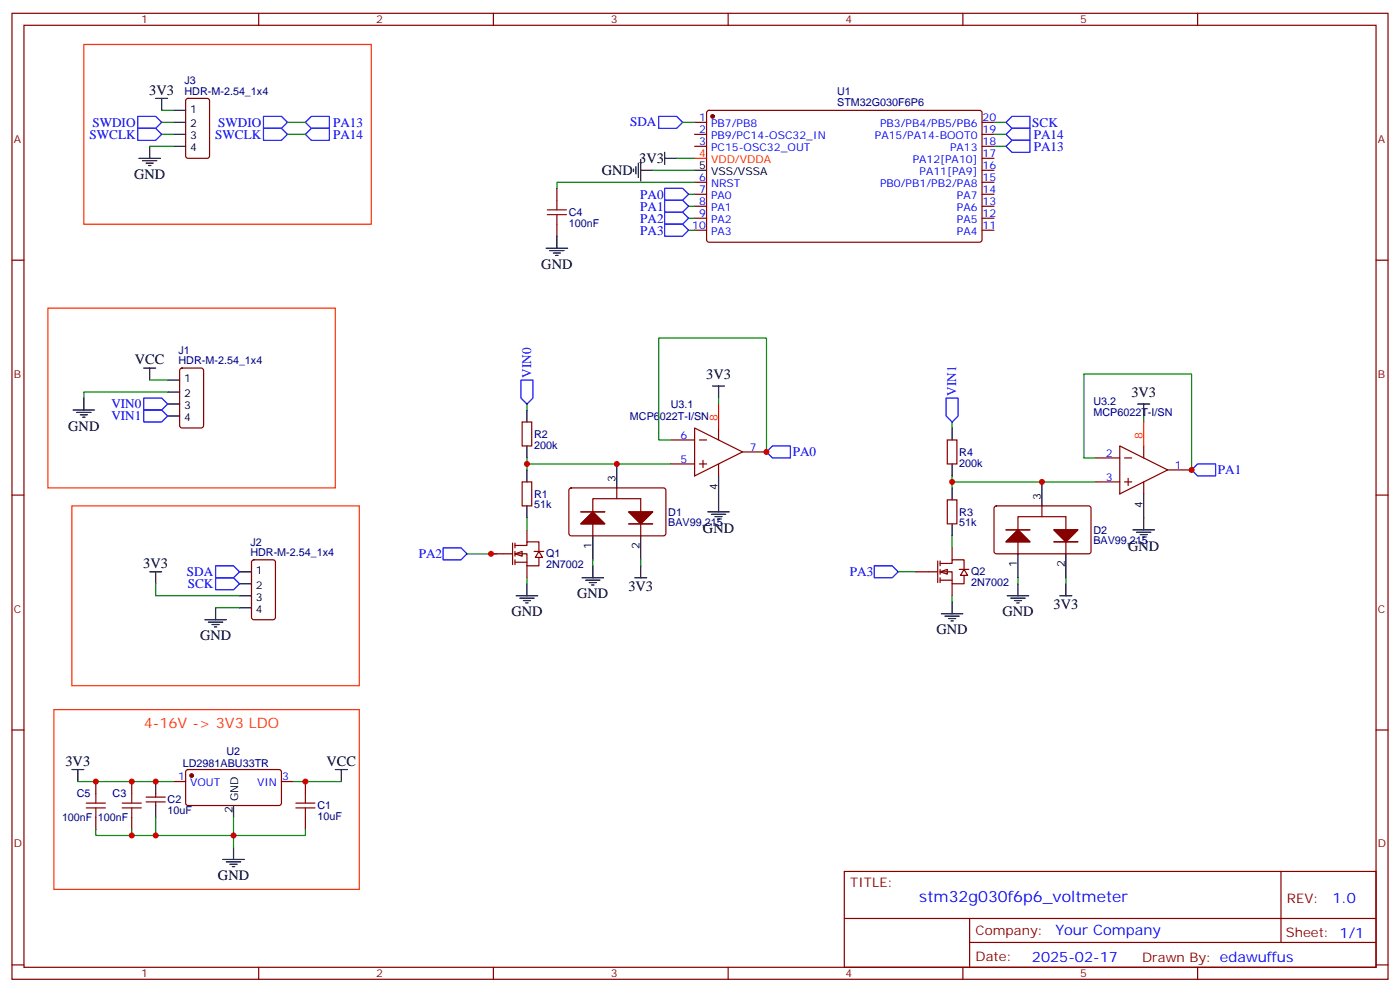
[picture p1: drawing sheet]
<svg xmlns="http://www.w3.org/2000/svg" width="412mm" height="292mm" viewBox="0 0 412 292" stroke-linecap="round" stroke-linejoin="round" font-family="sans-serif">
<g fill="none" stroke="#870000" stroke-width=".35">
<path d="M3.5 3.9h405.4v284.4h-405.4zM7.1 7.4h398.2v277.3h-398.2zM76.2 3.9v3.5M145.3 3.9v3.5M214.5 3.9v3.5M283.6 3.9v3.5M352.8 3.9v3.5M54.9 29.2l.5-.2h5.6l.7 .4v16.5l-.4 .6-5.9 .1-.7-.5v-16.4zM204.6 36h3.5M204.6 39.5h3.5M208.4 32.7l.4-.2h80l.5 .7-.1 37.7-.6 .4-80-.1-.5-.6v-37.4zM289.3 36h3.5"/>
<path d="M289.3 39.5h3.5M164 55.4v3.5M204.6 43.1h3.5M204.6 53.7h3.5M204.6 57.2h3.5M289.3 43.1h3.5M289.3 53.7h3.5M289.3 57.2h3.5M289.3 50.1h3.5M289.3 46.6h3.5M3.5 76.6h3.6M164 66v3.5"/>
<path d="M204.6 60.7h3.5M204.6 64.2h3.5M204.6 67.8h3.5M289.3 60.7h3.5M289.3 64.2h3.5M289.3 67.8h3.5M405.3 76.6h3.6M53.2 108.5l.4-.2h5.7l.6 .5 .1 16.5-.5 .6-5.9 .1-.6-.5-.1-16.5zM3.5 145.7h3.6M405.3 145.7h3.6M74.3 165l.5-.2h5.6l.7 .4v16.5l-.4 .7h-5.9l-.7-.4v-16.5zM3.5 214.9h3.6"/>
<path d="M405.3 214.9h3.6M38.8 230v3.6M43 236h5.7M43 234.6h5.7M45.9 233.6v1M45.9 236v1.1M51.2 230h3.5M54.9 226.7l.5-.2 27.1 .1 .4 .6-.1 9.5-.6 .4-27.1-.1-.4-.6v-9.2zM82.9 230h3.5M90 230v3.6M38.8 240.6v3.6M90 240.6v3.6"/>
<path d="M248.7 256.5h156.6v28.2h-156.6zM377.3 256.5v20.9M248.7 270.4h156.5M285.6 277.4h119.6M285.6 270.4v14.1M3.5 284h3.6M76.2 284.7v3.6M145.3 284.7v3.6M214.5 284.7v3.6M283.6 284.7v3.6M352.8 284.7v3.6M405.3 284h3.6"/>
</g>
<g fill="#870000" stroke="#870000" stroke-width=".35">
<circle cx="209.9" cy="34.3" r=".53"/>
<circle cx="56.4" cy="228.3" r=".53"/>
</g>
<path d="M204.6 46.6h3.5" fill="none" stroke="#f00" stroke-width=".35"/>
<g fill="none" stroke="#000" stroke-width=".35">
<path d="M45.9 29h3.5M47.6 29v3.5M51.2 32.5h3.5M51.2 36h3.5M51.2 39.5h3.5M40.9 46.6h6.4M42 47.3h4.2M43 48h2.2M43.7 48.7h.7M44.1 43.1v3.5M51.2 43.1h3.5M186.6 49.8v.7"/>
<path d="M187.3 49.1v2.1M188 48v4.2M188.7 50.1h3.6M188.7 47v6.3M195.8 46.6h3.5M195.8 44.8v3.6M204.6 50.1h3.5M160.9 73.1h6.3M161.9 73.8h4.3M163 74.5h2.1M163.7 75.2h.7M164 69.5v3.6"/>
<path d="M24.7 117.2v3.5M42.3 108.3h3.6M44.1 108.3v3.6M49.4 111.9h3.5M49.4 115.4h3.5M49.4 118.9h3.5M21.5 120.7h6.4M22.6 121.4h4.2M23.6 122.1h2.2M24.3 122.8h.7M49.4 122.4h3.5M44.1 168.3h3.5"/>
<path d="M45.9 168.3v3.5M63.5 178.9v3.5M70.6 168.3h3.5M70.6 171.8h3.5M70.6 175.4h3.5M70.6 178.9h3.5M60.3 182.4h6.4M61.4 183.1h4.2M62.4 183.8h2.2M63.1 184.5h.8M21.2 226.5h3.5M22.9 226.5v3.5"/>
<path d="M45.9 230v3.6M45.9 237.1v3.5M68.8 237.1v3.5M98.8 226.5h3.5M100.5 226.5v3.5M65.6 253h6.4M66.7 253.7h4.2M67.7 254.4h2.1M68.4 255.1h.7M68.8 249.4v3.6"/>
</g>
<g fill="none" stroke="#00f" stroke-width=".35">
<path d="M40.6 34.3h5.3l1.7 1.7-1.7 1.8h-5.3zM40.6 37.8h5.3l1.7 1.7-1.7 1.8h-5.3zM77.6 34.3h5.3l1.8 1.7-1.8 1.8h-5.3zM77.6 37.8h5.3l1.8 1.7-1.8 1.8h-5.3zM90 36l1.7-1.7h5.3v3.5h-5.3zM90 39.5l1.7-1.7h5.3v3.5h-5.3zM194 34.3h5.3l1.8 1.7-1.8 1.8h-5.3zM296.3 39.5l1.8-1.7h5.3v3.5h-5.3zM298.1 34.3h5.3v3.5h-5.3l-1.8-1.8zM195.8 55.4h5.3l1.7 1.8-1.7 1.7h-5.3zM195.8 58.9h5.3l1.7 1.8-1.7 1.8h-5.3zM298.1 41.3h5.3v3.5h-5.3l-1.8-1.7z"/>
<path d="M42.3 117.2h5.3l1.8 1.7-1.8 1.8h-5.3zM42.3 120.7h5.3l1.8 1.7-1.8 1.8h-5.3zM63.5 170.1h5.3l1.8 1.7-1.8 1.8h-5.3zM63.5 166.5h5.3l1.8 1.8-1.8 1.8h-5.3z"/>
</g>
<g fill="none" stroke="#008700" stroke-width=".35">
<path d="M47.6 32.5h3.6M47.6 36h3.6M47.6 39.5h3.6M84.7 36h5.3M84.7 39.5h5.3M201.1 36h3.5M292.8 36h3.5M292.8 39.5h3.5M44.1 43.1h7.1M192.3 50.1h12.3M199.3 46.6h5.3M202.8 57.2h1.8"/>
<path d="M204.6 53.7h-40.6v1.7M292.8 43.1h3.5M202.8 60.7h1.8M202.8 64.2h1.8M202.8 67.8h1.8M44.1 111.9h5.3M49.4 115.4h-24.7v1.8M45.9 171.8v3.6h24.7M63.5 178.9h7.1M22.9 230h28.3M86.4 230h14.1M38.8 244.2v1.7h51.2v-1.7"/>
<path d="M45.9 240.6v5.3M68.8 240.6v8.8"/>
</g>
<path d="M24.7 13.1h84.7v52.9h-84.7zM14.1 90.7h84.7v52.9h-84.7zM21.2 148.9h84.6v52.9h-84.6zM15.9 208.9h89.9v52.9h-89.9z" fill="none" stroke="#f30" stroke-width=".35"/>
<path d="M164 58.9v2.9M161.2 61.8h5.7M161.2 63.2h5.7M164 63.2v2.8M36 236.4h5.6M36 237.8h5.6M38.8 233.6v2.8M38.8 237.8v2.8M87.1 236.4h5.7M87.1 237.8h5.7M90 233.6v2.8M90 237.8v2.8" fill="none" stroke="#a10000" stroke-width=".35"/>
<path d="M167.8 143.8l.5-.2 27.4 .1 .4 .6v13l-.7 .4h-27.4l-.4-.7v-12.7z" fill="#fff" stroke="#870000" stroke-width=".35"/>
<path d="M181.7 136.6v7M174.6 157.7v7.1M188.7 157.7v7.1" fill="none" stroke="#000" stroke-width=".35"/>
<path d="M185.2 150.7h7.1l-3.6 3.5z" fill="#f0f0f0" stroke="#870000" stroke-width=".35"/>
<path d="M185.2 154.2h7.1" fill="none" stroke="#870000" stroke-width=".35"/>
<path d="M171.1 154.2l3.5-3.5 3.6 3.5z" fill="#f0f0f0" stroke="#870000" stroke-width=".35"/>
<g fill="none" stroke="#870000" stroke-width=".35">
<path d="M197.6 129.5h7M197.6 136.6h7M204.6 126l14.1 7-14.1 7.1zM206 129.5h2.1M206 136.6h2.1M207.1 135.5v2.1M211.7 126v3.5M211.7 136.6v3.5M218.7 133h7.1M171.1 150.7h7.1M174.6 157.7v-10.9h14.1v10.9M181.7 143.6v3.2"/>
<path d="M185.2 154.2h7.1"/>
</g>
<g fill="#870000" stroke="#870000" stroke-width=".35">
<path d="M171.1 154.2l3.5-3.5 3.6 3.5z"/>
<path d="M185.2 150.7h7.1l-3.6 3.5z"/>
</g>
<path d="M211.7 118.9v7.1" fill="none" stroke="#f00" stroke-width=".35"/>
<g fill="none" stroke="#000" stroke-width=".35">
<path d="M208.5 150.7h6.3M209.5 151.4h4.3M210.6 152.1h2.1M211.3 152.8h.7M211.7 140.1v10.6M333.7 156h6.4M334.8 156.7h4.2M335.8 157.4h2.2M336.5 158.1h.8M336.9 152.4v3.6M152 175.4h6.4M153.1 176.1h4.2"/>
<path d="M154.2 176.8h2.1M154.9 177.5h.7M155.2 171.8v3.6M171.4 170.1h6.4M172.5 170.8h4.2M173.6 171.5h2.1M174.3 172.2h.7M174.6 166.5v3.6M187 170.1h3.5M188.7 166.5v3.6M280.5 177.1v3.6M296.7 175.4h6.3"/>
<path d="M297.7 176.1h4.3M298.8 176.8h2.1M299.5 177.5h.7M299.9 171.8v3.6M312.2 175.4h3.5M314 171.8v3.6M277.3 180.7h6.3M278.3 181.4h4.3M279.4 182.1h2.1M280.1 182.8h.7"/>
</g>
<g fill="none" stroke="#008700" stroke-width=".35">
<path d="M155.2 118.9v1.8M211.7 117.2v1.7M155.2 134.8v1.8h42.4M155.2 136.6v1.7M197.6 129.5h-3.6v-30h31.8v33.5M280.5 124.2v1.8M322.8 134.8h-3.5v-24.7h31.7v28.2M336.9 122.4v1.8M155.2 152.4v3.6M280.5 140.1v1.8h42.3M280.5 141.9v1.7M280.5 157.7v3.6"/>
<path d="M155.2 170.1v1.7M174.6 164.8v1.7M188.7 164.8v1.7M280.5 175.4v1.7M299.9 170.1v1.7M314 170.1v1.7"/>
</g>
<path d="M153.5 111.9h3.5v5.3l-1.8 1.7-1.7-1.7zM278.7 117.2h3.5v5.2l-1.7 1.8-1.8-1.8zM225.8 133l1.7-1.7h5.3v3.5h-5.3zM351 138.3l1.8-1.7h5.3v3.5h-5.3z" fill="none" stroke="#00f" stroke-width=".35"/>
<path d="M293 149.1l.5-.2 27.4 .1 .5 .6-.1 13-.6 .4h-27.5l-.4-.7v-12.7z" fill="#fff" stroke="#870000" stroke-width=".35"/>
<path d="M306.9 141.9v7M299.9 163v7.1M314 163v7.1" fill="none" stroke="#000" stroke-width=".35"/>
<path d="M310.4 156h7.1l-3.5 3.5z" fill="#f0f0f0" stroke="#870000" stroke-width=".35"/>
<path d="M310.4 159.5h7.1" fill="none" stroke="#870000" stroke-width=".35"/>
<path d="M296.3 159.5l3.6-3.5 3.5 3.5z" fill="#f0f0f0" stroke="#870000" stroke-width=".35"/>
<g fill="none" stroke="#870000" stroke-width=".35">
<path d="M322.8 134.8h7M329.8 131.3l14.2 7-14.2 7.1zM331.3 134.8h2.1M336.9 131.3v3.5M344 138.3h7M296.3 156h7.1M306.9 148.9v3.2M310.4 159.5h7.1M322.8 141.9h7M331.3 141.9h2.1M332.3 140.8v2.1M336.9 141.9v3.5"/>
<path d="M299.9 163v-10.9h14.1v10.9M28.2 230v3.6M28.2 240.6v3.6"/>
</g>
<g fill="#870000" stroke="#870000" stroke-width=".35">
<path d="M296.3 159.5l3.6-3.5 3.5 3.5z"/>
<path d="M310.4 156h7.1l-3.5 3.5z"/>
</g>
<path d="M195.8 62.5h5.3l1.7 1.7-1.7 1.8h-5.3zM195.8 66h5.3l1.7 1.8-1.7 1.7h-5.3zM130.5 161.3h5.3l1.8 1.7-1.8 1.8h-5.3zM257.5 166.5h5.3l1.8 1.8-1.8 1.8h-5.3z" fill="none" stroke="#00f" stroke-width=".35"/>
<path d="M137.6 163h8.8M264.6 168.3h5.3M28.2 244.2v1.7h10.6" fill="none" stroke="#008700" stroke-width=".35"/>
<path d="M336.9 124.2v7.1" fill="none" stroke="#f00" stroke-width=".35"/>
<path d="M209.9 113.6h3.5M211.7 113.6v3.6M335.1 118.9h3.6M336.9 118.9v3.5M336.9 145.4v7" fill="none" stroke="#000" stroke-width=".35"/>
<path d="M25.4 236.4h5.6M25.4 237.8h5.6M28.2 233.6v2.8M28.2 237.8v2.8" fill="none" stroke="#a10000" stroke-width=".35"/>
<g fill="#fff" stroke="#870000" stroke-width=".35">
<path d="M151.7 163l2.1-.7v1.4z"/>
<path d="M158.7 162.3l1.1 1.8h-2.1z"/>
</g>
<path d="M151 159.8v6.4M151.7 159.8v1.5M155.2 156v3.5M144.6 163h6.4M151.7 160.5h3.5v-1h3.5v2.8M151.7 163h3.5v3.5h3.5v-2.4M151.7 165.5h3.5M151.7 162.3v1.4M151.7 164.8v1.4M155.2 166.5v3.6M157.3 162.3h2.9" fill="none" stroke="#870000" stroke-width=".35"/>
<g fill="#fff" stroke="#870000" stroke-width=".35">
<path d="M276.9 168.3l2.1-.7v1.4z"/>
<path d="M284 167.6l1 1.8h-2.1z"/>
</g>
<g fill="none" stroke="#870000" stroke-width=".35">
<path d="M153.8 124.2h2.8v7.1h-2.8zM279 129.5h2.9v7.1h-2.9zM153.8 141.9h2.8v7h-2.8zM279 147.1h2.9v7.1h-2.9zM269.9 168.3h6.3M276.2 165.1v6.4M276.9 165.8h3.6v-1h3.5v2.8M276.9 168.3h3.6v3.5h3.5v-2.4M276.9 170.8h3.6M276.9 165.1v1.4M276.9 167.6v1.4M276.9 170.1v1.4"/>
<path d="M280.5 161.3v3.5M280.5 171.8v3.6M282.6 167.6h2.8"/>
</g>
<path d="M155.2 120.7v3.5M155.2 131.3v3.5M155.2 138.3v3.6M280.5 126v3.5M280.5 136.6v3.5M155.2 148.9v3.5M280.5 143.6v3.5M280.5 154.2v3.5" fill="none" stroke="#000" stroke-width=".35"/>
<g fill="#c00">
<circle cx="38.8" cy="230" r=".88"/>
<circle cx="45.9" cy="230" r=".88"/>
<circle cx="68.8" cy="245.9" r=".88"/>
<circle cx="45.9" cy="245.9" r=".88"/>
<circle cx="90" cy="230" r=".88"/>
<circle cx="155.2" cy="136.6" r=".88"/>
<circle cx="181.7" cy="136.6" r=".88"/>
<circle cx="306.9" cy="141.9" r=".88"/>
<circle cx="280.5" cy="141.9" r=".88"/>
<circle cx="351" cy="138.3" r=".88"/>
<circle cx="225.8" cy="133" r=".88"/>
<circle cx="28.2" cy="230" r=".88"/>
<circle cx="38.8" cy="245.9" r=".88"/>
<circle cx="144.6" cy="163" r=".88"/>
</g>
<text font-size="4.6" fill="#00f" x="270.8" y="265.5">stm32g030f6p6_voltmeter</text>
<g font-size="4.2">
<text x="44" y="27.9">3V3</text>
<text x="39.5" y="52.7">GND</text>
<text x="177.3" y="51.5">GND</text>
<text x="188.3" y="48">3V3</text>
<text x="159.5" y="79.2">GND</text>
<text x="39.7" y="107.2">VCC</text>
<text x="208" y="111.5">3V3</text>
<text x="333.3" y="116.8">3V3</text>
<text x="20.1" y="126.8">GND</text>
<text x="207.1" y="156.8">GND</text>
<text x="42.2" y="167.3">3V3</text>
<text x="332.3" y="162">GND</text>
<text x="185.1" y="174">3V3</text>
<text x="170" y="176.2">GND</text>
<text x="310.3" y="179.3">3V3</text>
<text x="150.6" y="181.5">GND</text>
<text x="295.3" y="181.5">GND</text>
<text x="58.9" y="188.5">GND</text>
<text x="275.9" y="186.7">GND</text>
<text x="19.3" y="225.5">3V3</text>
<text x="96.2" y="225.4">VCC</text>
<text x="64.2" y="259.1">GND</text>
</g>
<text font-size="4.2" fill="#f03" x="42.3" y="214.2">4-16V -&gt; 3V3 LDO</text>
<g font-size="4.2" fill="#00f">
<text x="392.5" y="265.8">1.0</text>
<text x="310.9" y="275.3">Your Company</text>
<text x="304" y="283.1">2025-02-17</text>
</g>
<g font-size="3.9" fill="#00f">
<text x="26.4" y="40.8">SWCLK</text>
<text x="27.2" y="37.3">SWDIO</text>
<text x="63.4" y="40.8">SWCLK</text>
<text x="64.3" y="37.3">SWDIO</text>
<text x="98.1" y="37.3">PA13</text>
<text x="98.1" y="40.8">PA14</text>
<text x="185.6" y="37.2">SDA</text>
<text x="304.1" y="37.3">SCK</text>
<text x="304.5" y="40.8">PA14</text>
<text x="304.5" y="44.4">PA13</text>
<text x="188.6" y="58.5">PA0</text>
<text x="188.6" y="62">PA1</text>
<text x="188.6" y="65.5">PA2</text>
<text x="188.6" y="69">PA3</text>
<text x="156.5" y="111.2" transform="rotate(-90 156.5 111.2)">VIN0</text>
<text x="281.7" y="116.5" transform="rotate(-90 281.7 116.5)">VIN1</text>
<text x="32.8" y="120.2">VIN0</text>
<text x="32.8" y="123.7">VIN1</text>
<text x="233.5" y="134.4">PA0</text>
<text x="358.8" y="139.6">PA1</text>
<text x="123.3" y="164.3">PA2</text>
<text x="55.1" y="169.6">SDA</text>
<text x="55.3" y="173.1">SCK</text>
<text x="250.3" y="169.6">PA3</text>
</g>
<g font-size="3.9" fill="#800">
<text x="250.5" y="261.1">TITLE:</text>
<text x="379.1" y="265.8">REV:</text>
<text x="287.4" y="275.3">Company:</text>
<text x="378.7" y="275.9">Sheet: 1/1</text>
<text x="287.4" y="283">Date:</text>
<text x="336.4" y="283.1">Drawn By: edawuffus</text>
</g>
<g font-size="3.2" fill="#800">
<text x="41.6" y="6.9">1</text>
<text x="110.8" y="6.9">2</text>
<text x="179.9" y="6.9">3</text>
<text x="249.1" y="6.9">4</text>
<text x="318.2" y="6.9">5</text>
<text x="4.1" y="42">A</text>
<text x="405.9" y="42">A</text>
<text x="4.1" y="111.2">B</text>
<text x="405.9" y="111.2">B</text>
<text x="4.1" y="180.3">C</text>
<text x="405.9" y="180.3">C</text>
<text x="4.1" y="249.4">D</text>
<text x="405.9" y="249.4">D</text>
<text x="41.6" y="287.7">1</text>
<text x="110.8" y="287.7">2</text>
<text x="179.9" y="287.7">3</text>
<text x="249.1" y="287.7">4</text>
<text x="318.2" y="287.7">5</text>
</g>
<g font-size="3.2" fill="#000080">
<text x="54.4" y="27.9">HDR-M-2.54_1x4</text>
<text x="54.4" y="24.8">J3</text>
<text x="246.6" y="28.1">U1</text>
<text x="246.6" y="31.3">STM32G030F6P6</text>
<text x="167.6" y="63.6">C4</text>
<text x="167.6" y="66.8">100nF</text>
<text x="52.6" y="107.3">HDR-M-2.54_1x4</text>
<text x="52.6" y="104.2">J1</text>
<text x="322.1" y="119.2">U3.2</text>
<text x="185.6" y="123.6">MCP6022T-I/SN</text>
<text x="197.6" y="120">U3.1</text>
<text x="322.1" y="122.4">MCP6022T-I/SN</text>
<text x="157.3" y="128.8">R2</text>
<text x="157.3" y="132">200k</text>
<text x="282.6" y="137.3">200k</text>
<text x="282.6" y="134.1">R4</text>
<text x="157.3" y="149.7">51k</text>
<text x="157.3" y="146.6">R1</text>
<text x="196.8" y="154.9">BAV99,215</text>
<text x="196.8" y="151.7">D1</text>
<text x="282.6" y="154.9">51k</text>
<text x="282.6" y="151.8">R3</text>
<text x="73.8" y="160.6">J2</text>
<text x="322.1" y="160.2">BAV99,215</text>
<text x="322.1" y="157">D2</text>
<text x="73.8" y="163.7">HDR-M-2.54_1x4</text>
<text x="160.9" y="167.3">2N7002</text>
<text x="160.9" y="164.1">Q1</text>
<text x="286.1" y="172.6">2N7002</text>
<text x="286.1" y="169.4">Q2</text>
<text x="53.9" y="225.9">LD2981ABU33TR</text>
<text x="66.7" y="222.1">U2</text>
<text x="22.6" y="234.7">C5</text>
<text x="33.2" y="234.7">C3</text>
<text x="49.4" y="239.7">10uF</text>
<text x="49.4" y="236.4">C2</text>
<text x="93.5" y="238.2">C1</text>
<text x="18.3" y="241.8">100nF</text>
<text x="28.8" y="241.8">100nF</text>
<text x="93.5" y="241.5">10uF</text>
</g>
<g font-size="3.2">
<text x="56" y="33.2">1</text>
<text x="56" y="37.4">2</text>
<text x="56" y="41">3</text>
<text x="56" y="44.5">4</text>
<text x="205.9" y="49.8">5</text>
<text x="209.4" y="51.5">VSS/VSSA</text>
<text x="54.2" y="112.6">1</text>
<text x="54.2" y="116.8">2</text>
<text x="54.2" y="120.3">3</text>
<text x="54.2" y="123.9">4</text>
<text x="181.3" y="141.9" transform="rotate(-90 181.3 141.9)">3</text>
<text x="211.3" y="144.2" transform="rotate(-90 211.3 144.2)">4</text>
<text x="306.6" y="147.1" transform="rotate(-90 306.6 147.1)">3</text>
<text x="336.5" y="149.5" transform="rotate(-90 336.5 149.5)">4</text>
<text x="174.3" y="161.5" transform="rotate(-90 174.3 161.5)">1</text>
<text x="188.4" y="161.5" transform="rotate(-90 188.4 161.5)">2</text>
<text x="299.5" y="166.8" transform="rotate(-90 299.5 166.8)">1</text>
<text x="313.6" y="166.8" transform="rotate(-90 313.6 166.8)">2</text>
<text x="75.4" y="169">1</text>
<text x="75.4" y="173.2">2</text>
<text x="75.4" y="176.8">3</text>
<text x="75.4" y="180.3">4</text>
<text x="68.4" y="239.3" transform="rotate(-90 68.4 239.3)">2</text>
<text x="70.2" y="235.8" transform="rotate(-90 70.2 235.8)">GND</text>
</g>
<g font-size="3.2" fill="#00f">
<text x="205.9" y="35.7">1</text>
<text x="289.5" y="35.7">20</text>
<text x="205.9" y="39.2">2</text>
<text x="209.4" y="37.4">PB7/PB8</text>
<text x="209.4" y="41">PB9/PC14-OSC32_IN</text>
<text x="257.7" y="41">PA15/PA14-BOOT0</text>
<text x="259.2" y="37.4">PB3/PB4/PB5/PB6</text>
<text x="289.5" y="39.2">19</text>
<text x="205.9" y="42.7">3</text>
<text x="209.4" y="44.5">PC15-OSC32_OUT</text>
<text x="279.9" y="44.5">PA13</text>
<text x="289.5" y="46.2">17</text>
<text x="289.5" y="42.7">18</text>
<text x="205.9" y="53.3">6</text>
<text x="268.9" y="48">PA12[PA10]</text>
<text x="270.9" y="51.5">PA11[PA9]</text>
<text x="289.5" y="53.3">15</text>
<text x="289.5" y="49.8">16</text>
<text x="205.9" y="56.8">7</text>
<text x="209.4" y="55.1">NRST</text>
<text x="209.4" y="58.6">PA0</text>
<text x="259.2" y="55.1">PB0/PB1/PB2/PA8</text>
<text x="281.9" y="58.6">PA7</text>
<text x="289.5" y="56.8">14</text>
<text x="205.9" y="60.4">8</text>
<text x="205.9" y="63.9">9</text>
<text x="209.4" y="62.1">PA1</text>
<text x="209.4" y="65.7">PA2</text>
<text x="281.9" y="65.7">PA5</text>
<text x="281.9" y="62.1">PA6</text>
<text x="289.5" y="63.9">12</text>
<text x="289.5" y="60.4">13</text>
<text x="203.9" y="67.4">10</text>
<text x="209.4" y="69.2">PA3</text>
<text x="281.9" y="69.2">PA4</text>
<text x="289.5" y="67.4">11</text>
<text x="200.5" y="129.2">6</text>
<text x="200.5" y="136.2">5</text>
<text x="220.8" y="132.7">7</text>
<text x="325.7" y="134.4">2</text>
<text x="346.1" y="138">1</text>
<text x="325.7" y="141.5">3</text>
<text x="52.5" y="229.7">1</text>
<text x="56" y="231.5">VOUT</text>
<text x="75.7" y="231.5">VIN</text>
<text x="83.1" y="229.7">3</text>
</g>
<g font-size="3.2" fill="#f00">
<text x="205.9" y="46.2">4</text>
<text x="209.4" y="48">VDD/VDDA</text>
<text x="211.3" y="123.9" transform="rotate(-90 211.3 123.9)">8</text>
<text x="336.5" y="129.2" transform="rotate(-90 336.5 129.2)">8</text>
</g>
</svg>
